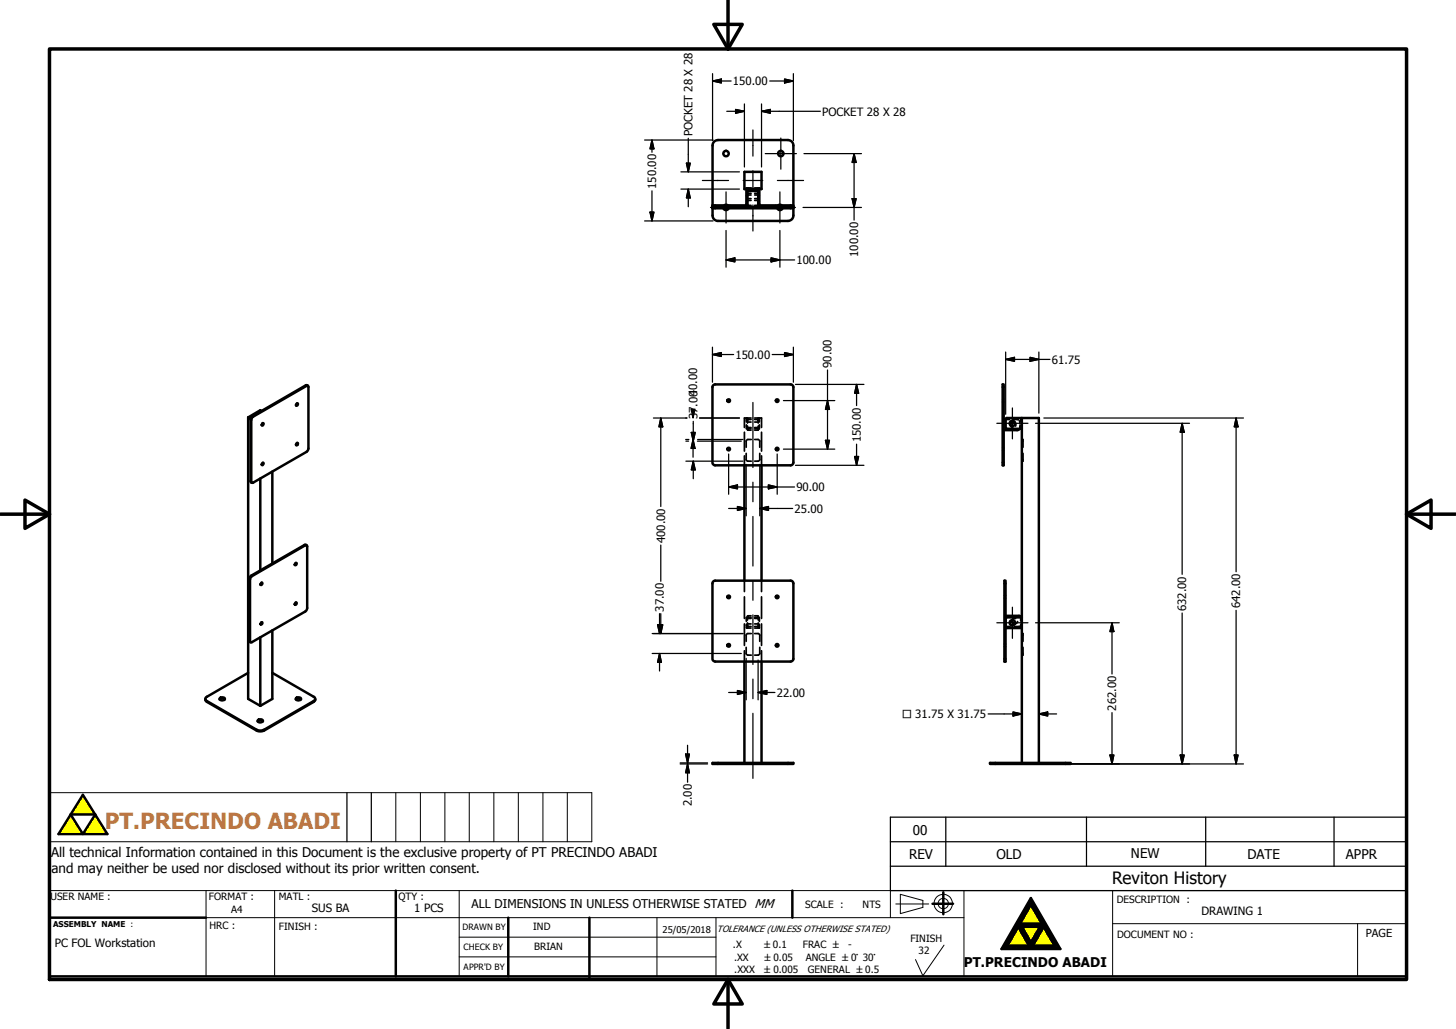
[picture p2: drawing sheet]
<svg xmlns="http://www.w3.org/2000/svg" width="297mm" height="210mm" viewBox="0 0 297 210" stroke-linecap="round" stroke-linejoin="round" font-family="sans-serif">
<g fill="none" stroke="#000" stroke-width=".51">
<path d="M145.8 28.8l.7-.2h14.3l.8 .4 .3 .7v14.3l-.1 .5-.3 .3-.7 .3h-14.3l-.9-.4-.2-.7v-14.3l.1-.5zM151.9 35.1h3.5v3.5h-3.5zM152.3 38.6h2.6v3.3h-.2v-3.1h-2.2v3.1h-.2zM152.5 39h2.2M145.3 41.9h7.2M145.3 42.1h7.2M145.3 42.3h16.6v.2h-16.6M147.6 42.5a.56 .56 0 0 0 .5 .4 .56 .56 0 0 0 .6-.4M147.6 42.1v.2M147.8 41.9l.2-.1 .5 .1M148.6 42.1l.1 .2M152.5 41.9v.4"/>
<path d="M154.7 41.9h7.2v.2h-7.2M154.7 41.9v.4M158.6 42.5a.56 .56 0 0 0 .5 .4 .56 .56 0 0 0 .5-.4M158.6 42.1v.2M158.7 41.9l.3-.1 .5 .1M159.6 42.1v.2M62.8 78.7l-.4-.1-11.1 6.6-.2 .2v12.9l.3 .2M145.5 78.7l.4-.3h15.4l.3 .1 .3 .5v15.4l-.2 .3-.4 .3h-15.4l-.4-.3-.2-.3v-15.4zM204.6 78.4h.2v16.6h-.2zM50.6 85.2v57.4l2.5 1.4M50.6 85.2l.5 .2M51.5 85.1l11-6.4 .4 .1v12.7l-.1 .5-11.4 6.5-.1-.2v-12.6z"/>
<path d="M53.1 97.6v18.8M53.3 83.9l-.2-.2-2.5 1.5M53.5 86.5l.1 .1M53.5 94.5l.1-.1a.25 .25 0 0 1 .1 .3 .25 .25 0 0 1-.3 .2zM53.5 86.4l.1-.1a.22 .22 0 0 1 .1 .4 .22 .22 0 0 1-.3 0zM53.6 94.4l-.2 .4M53.6 86.3l-.2 .4M55.6 96.2v18.8M60.5 82.4l.1-.1a.23 .23 0 0 1 .1 .3 .23 .23 0 0 1-.3 .1zM60.5 90.4h.1a.23 .23 0 0 1 .1 .3 .23 .23 0 0 1-.3 0zM60.6 82.3l-.2 .4M60.6 90.4l-.2 .4"/>
<path d="M151.9 95v23.5M155.4 95v23.5M204.8 85.6h.4M207.1 86.3a.54 .54 0 0 0-.7-.1 .54 .54 0 0 0-.2 .6M208 87.5l-.5 .3h-2.7M208.5 85.3v70.4M208.5 87.5h-3.2l-.1-2.1 .2-.1h6.5v70.4M51.3 117.7l11-6.4 .4 .1v12.7l-.2 .4-11.3 6.6-.2-.3v-12.6zM53.3 119l.1-.1a.22 .22 0 0 1 .1 .3 .22 .22 0 0 1-.4 .1zM53.4 118.9l-.3 .4M60.3 114.9h.1a.24 .24 0 0 1 .1 .3 .24 .24 0 0 1-.3 .1zM60.4 114.9l-.2 .4"/>
<path d="M62.5 111.3l-.3-.2-11.2 6.6-.1 .3v12.8l.2 .3M145.6 118.6l.3-.1h15.4l.3 .1 .3 .5v15.4l-.3 .4-.3 .1h-15.4l-.4-.2-.2-.3v-15.4zM204.9 118.5h.2v16.5h-.2zM50.6 137.3l-8.5 5-.2 .4 .3 .4 10.1 5.8 .7 .2 .9-.2 10.1-5.8 .3-.4-.1-.4-8.6-5M53.1 130v14M53.3 127h.1a.22 .22 0 0 1 .1 .3 .22 .22 0 0 1-.4 0zM53.4 127l-.3 .4M55.6 128.6v14l-2.5 1.4M60.3 123l.1-.1a.23 .23 0 0 1 .1 .4 .23 .23 0 0 1-.4 0zM60.4 122.9l-.2 .4M151.9 135v20.7M155.4 135v20.7"/>
<path d="M205.1 125.7h2.8h.3l.2 .3M205.1 127.8h.1M206.5 126.5l.1 .6 .4 .2M208.5 126h-3.1l-.2 .2 .1 1.9 3.2 .1M41.9 142.6l.1 .4 .2 .2 10.1 5.9 .7 .1 .9-.1 10.1-5.9 .3-.3v-.3M44.8 142.7a.74 .74 0 0 1 1.1 0M44.8 142.5a.6 .6 0 0 1 1.1 .2 .64 .64 0 0 1-1.1-.1zM52.6 147.2a.74 .74 0 0 1 1 0M52.6 147a.6 .6 0 0 1 1 .2 .64 .64 0 0 1-1-.1zM60.3 142.7a.72 .72 0 0 1 1.1 0M60.4 142.5a.6 .6 0 0 1 1 .2 .55 .55 0 0 1-.6 .3 .55 .55 0 0 1-.4-.5zM145.4 155.7h16.5v.2h-16.5z"/>
<path d="M202 155.7h16.4v.2h-16.4zM14.4 166.2h5l-2.5 4zM16.9 162.2l5 8h-10zM10.1 187.3h31.9M80.7 181.7v17.5M103.7 187.3v11.9M120.2 187.3v12.6M161.6 181.7v5.6M190.2 184.4h4.2M192.4 182.1v4.5M207.7 189.2l2.2 3.8h-4.4zM208.5 189.2h3.6l-1.8 3.1z"/>
<path d="M210.3 183.3l6 10.4h-12zM210.3 184.7l2.2 3.8h-4.4zM212.9 189.2l2.2 3.8h-4.4zM287 188.5v10.7h-276.9"/>
<circle cx="148.1" cy="31.3" r=".55"/>
<circle cx="159.3" cy="31.3" r=".56"/>
<circle cx="148.6" cy="91.6" r=".27"/>
<circle cx="148.7" cy="81.8" r=".28"/>
<circle cx="158.5" cy="91.6" r=".26"/>
<circle cx="158.6" cy="81.8" r=".27"/>
<circle cx="206.5" cy="86.4" r=".55"/>
<circle cx="148.7" cy="121.8" r=".28"/>
<circle cx="148.7" cy="131.7" r=".28"/>
<circle cx="158.6" cy="121.8" r=".27"/>
<circle cx="158.6" cy="131.7" r=".27"/>
<circle cx="206.5" cy="127.1" r=".55"/>
</g>
<g fill="none" stroke="#000" stroke-width=".36">
<path d="M152.2 38.5v.1M152.3 40h.1M152.4 38.4h-.2M152.4 40h.1M152.5 38.4h.8M152.5 39.8h.7M152.5 39.5h.7M153.2 38.6h-.7v.2M154 38.4h.8M154 39.8h.7M154 39.5h.7M154 38.6h.7v.2"/>
<path d="M154.7 40h.1M154.9 40h.1M154.9 38.4h.1M155 38.5v.1M145.4 41.9v.1M145.4 42.1h.1M145.4 42.3h.1M145.4 42.4v.1M147.6 42.4v.1M147.6 42.3h-.1M147.6 42.1h.1M147.8 41.9l-.1 .1"/>
<path d="M148.4 41.9v.1M148.4 42.1h.1M148.4 42.3h.1M148.4 42.4v.1M148.5 41.9v.1M148.6 42.1h.1M148.7 42.4v.1M148.7 42.3h.1M148.9 41.9v.1M148.9 42.1h.1M148.9 42.3h.1M148.9 42.4v.1"/>
<path d="M152.3 41h.1M152.4 41h.1M152.5 40.9h.7M152.5 42.1h.7M152.5 41.9h.7M152.5 40.5h.7M154 40.9h.7M154 42.1h.7M154 41.9h.7M154 40.5h.7M154.7 41h.1M154.9 41h.1"/>
<path d="M158.3 41.9v.1M158.3 42.1h.1M158.3 42.3h.1M158.3 42.4v.1M158.6 42.3h.1M158.6 42.4v.1M158.6 42.1h.1M158.7 41.9v.1M158.8 41.9v.1M158.8 42.1h.1M158.8 42.3h.1M158.8 42.4v.1"/>
<path d="M159.5 41.9v.1M159.6 42.1h.1M159.6 42.3h.1M159.6 42.4v.1M151.9 88.2v3.9M151.9 93v2M152 85.3h-.1v1.9M152.1 85.3h.3M152.2 92.5l.1 1.4M152.3 85.3v.1M152.3 86.7v.7M152.3 87.4l.1 .1"/>
<path d="M152.3 85.4v.7M152.3 85.9h.1M152.3 87h.1M152.3 89.9l-.1 1.4M152.4 94.1h.9M152.4 85.3l.1 .1M152.4 87.5h.8M152.4 85.9h.1M152.4 87h.1M152.5 87.1v.7h.7M152.5 86.1h.7M152.5 87.2h.7"/>
<path d="M152.5 85.3h.7M152.5 85.4v.2M153.2 85.6h-.7v.7M153.3 89.7h-.9M154 86.1h.7M154 87.2h.7M154 85.6h.7v.7M154 89.7h.8M154.7 87.1v.7h-.7M154.7 85.3v.1M154.7 85.4v.2M154.7 85.9h.1"/>
<path d="M154.7 87h.1M154.8 85.3h-.8M154.8 87.5h-.8M154.8 94.1h-.8M154.9 85.3v.1M154.9 85.9h.1M154.9 87h.1M154.9 85.3h.2M154.9 87.4v.1M154.9 85.4v.7M154.9 86.7v.7M154.9 89.9l.1 1.4"/>
<path d="M155 92.5l-.1 1.4M155.2 85.3h.2v1.9M155.4 88.2v3.9M155.4 93v2M204.6 81.5h.1M204.6 82h.1M204.6 91.4h.1M204.6 91.9h.1M204.7 81.5h.1M204.7 82h.1M204.7 91.4h.1M204.7 91.9h.1"/>
<path d="M205.2 85.6h.7M206.2 86.8l.1 .3 .3 .1M206.7 85.6l1.1 .1M207.1 86.3l.1 .3v.4M208 85.9l.1 .6M208 87.4v.1M208.1 86.9v.4M208.2 85.3v.7M208.2 86.8v.7M208.5 94.1h.1M208.5 89.7h.1M208.6 89.7l.1 .1"/>
<path d="M208.7 94l-.1 .1M208.7 89.9v1.4M208.7 92.5v1.4M151.9 118.5v2.2M155.4 118.5v2.2M151.9 121.8v4.4M151.9 127.3v4.4M151.9 132.8v2.2M152.2 132.1l.1 1.4M152.3 129.4l-.1 1.5M152.3 127.4v.6M152.3 128.1l.1 .1"/>
<path d="M152.3 126.1v.7M152.3 126.5h.1M152.3 127.6h.1M152.4 126l-.1 .1M152.4 133.6l.9 .1M152.4 126h.8M152.4 128.2h.8M152.4 126.5h.1M152.4 127.6h.1M152.5 127.1v.7h.7M152.5 126.2h.7M152.5 127.3h.7"/>
<path d="M152.5 128.1v.1M152.5 127.8v.2M153.2 125.7h-.7v.7M153.3 129.3h-.9M154 129.3h.8M154 127.8h.7M154 126.2h.7M154 127.3h.7M154 125.7h.7v.7M154 128.2h.7M154.7 128.1l.1 .1M154.7 127.1v.9"/>
<path d="M154.7 126.5h.1M154.7 127.6h.1M154.8 126h-.8M154.8 133.6l-.8 .1M154.9 126v.1M154.9 126.5h.1M154.9 127.6h.1M154.9 128.1v.1M154.9 126.1v.7M154.9 127.4v.6M154.9 129.4l.1 1.5M155 132.1l-.1 1.4"/>
<path d="M155.4 121.8v4.4M155.4 127.3v4.4M155.4 132.8v2.2M204.9 121.5h.1M204.9 122.1h.1M204.9 131.4h.1M204.9 132h.1M205.1 121.5h.1M205.1 122.1h.1M205.1 131.4h.1M205.1 132h.1M205.2 127.8h.9"/>
<path d="M207.2 126.2l-.4 .1-.3 .2M207.6 126.8l-.2 .4-.4 .1M208.1 127.8h-1.1M208.2 126v.7M208.2 127.5v.7M208.4 126v.1M208.4 126.9l-.1 .7M208.4 126.1v.5M208.5 133.7h.1M208.5 129.3h.1M208.6 129.3l.1 .1M208.7 133.6l-.1 .1"/>
<path d="M208.7 129.5v1.4M208.7 132.1v1.4M147.5 155.7h.1M147.5 155.8v.1M148.7 155.7h.1M148.7 155.8v.1M158.6 155.7h.1M158.6 155.8v.1M158.7 155.7h.1M158.7 155.8v.1M159.7 155.7h.1M159.7 155.8v.1"/>
<path d="M159.8 155.7h.1M159.8 155.8v.1M204.2 155.7h.1M204.2 155.8v.1M205.3 155.7h.1M205.3 155.8v.1M215.1 155.7h.1M215.1 155.8v.1M216.3 155.7h.1M216.3 155.8v.1"/>
</g>
<g fill="#ff0" stroke="#ff0" stroke-width=".2">
<path d="M16.9 162.2l2.5 4h-5z"/>
<path d="M19.4 166.2l2.5 4h-5z"/>
<path d="M14.4 166.2l2.5 4h-5z"/>
<path d="M210.3 184.7l2.2 3.8h-4.4z"/>
<path d="M207.7 189.2l2.2 3.8h-4.4z"/>
<path d="M212.9 189.2l2.2 3.8h-4.4z"/>
<path d="M208.5 189.2h3.6l-1.8 3.1z"/>
</g>
<g fill="#000" stroke="#000" stroke-width=".2">
<path d="M207.7 189.2l-2.2 3.8-1.2 .7zM208.1 188.5l-3.8 5.2zM210.3 183.3l-2.2 5.2-3.8 5.2zM208.1 188.5l.4 .7h-.8zM208.1 188.5l4 .7h-3.6zM210.3 183.3v1.4l-2.2 3.8zM207.7 189.2h.8l1.8 3.1zM204.3 193.7l1.2-.7h4.4zM207.7 189.2l2.6 3.1-.4 .7zM210.3 192.3l.4 .7h-.8zM212.1 189.2h.8l-2.6 3.1zM210.3 183.3l2.2 5.2-2.2-3.8z"/>
<path d="M210.3 183.3l6 10.4-3.8-5.2zM209.9 193l6.4 .7zM210.7 193h4.4l1.2 .7zM212.9 189.2l-2.2 3.8-.4-.7zM208.1 188.5h4.4l-.4 .7zM212.5 188.5l3.8 5.2zM212.5 188.5l.4 .7h-.8zM212.9 189.2l3.4 4.5-1.2-.7zM204.3 193.7l5.6-.7 6.4 .7z"/>
</g>
<path d="M148.5 0v10M10.1 10h276.9v189.9h-276.9zM145.6 5h5.8l-2.9 5zM.1 104.9h10M5.1 102l5 2.9-5 2.9zM287 104.9l4.9-2.9v5.8zM287 104.9h9.9M148.5 199.9l2.9 5h-5.8zM148.5 199.9v10" fill="none" stroke="#000" stroke-width=".71"/>
<g fill="none" stroke="#000" stroke-width=".25">
<path d="M145.4 15v13.7M145.4 16.5l1.8-.4v.8zM145.4 16.5h3.8M157 16.5h4.9M160.1 16.1l1.8 .4-1.8 .4zM161.9 15v13.7M131.5 28.6h14M133 28.6l.4 1.8h-.8zM133 28.6v2.5M133 38.9v6.2M138.9 35.1h12M138.9 38.6h12"/>
<path d="M140 33.3h.8l-.4 1.8zM140.4 28.2v6.9M140.4 38.6v3.6M140.4 38.6l.4 1.8h-.8zM143.3 36.8h5.3M148.1 39.2v6.3M148.3 22.7h3.6M150.1 22.3l1.8 .4-1.8 .4zM151.6 36.8h4M151.9 21.2v12.9M153.6 26.5v5.4M153.6 34.8v4"/>
<path d="M155.4 21.2v12.9M155.4 22.7l1.8-.4v.8zM155.4 22.7h12M156.1 31.3h6.4M158.6 36.8h5.3M159.1 39.2v6.3M159.3 28.2v6.3M164 31.3h11.7M174.2 31.3l.5 1.8h-.9zM174.2 31.3v13.6M131.5 45.1h14M132.6 43.3h.8l-.4 1.8z"/>
<path d="M144.9 42.3h6.4M148.1 47v7.5M148.1 53l1.8-.4v.8zM148.1 53h14M153.6 41.8v5.3M155.9 42.3h6.4M157.3 52.6l1.8 .4-1.8 .4zM159.1 47v7.5M163.8 42.3h11.9M173.8 40.5h.9l-.5 1.8zM145.3 70.8v7.2M145.3 72.3l1.8-.4v.8z"/>
<path d="M145.3 72.3h4.4M157.5 72.3h4.4M160.1 71.9l1.8 .4-1.8 .4zM161.9 70.8v7.2M162.3 78.4h14M168.8 75.5v16.2M174.7 78.4v4.4M174.7 78.4l.5 1.8h-.9zM205.2 71.8v12.7M205.2 73.3l1.8-.4v.8zM205.2 73.3h9M210.1 72.9l1.8 .4-1.8 .4z"/>
<path d="M211.9 71.8v12.5M133.3 85.3h6.8M134.8 85.3l.4 1.8h-.8zM134.8 85.3v18.1M139.9 89.7h.6M139.9 90h.6M139.9 94.1h11.7M141 88.2h.8l-.4 1.8zM141.4 89.7v3.6M141.4 89.7l.4 1.8h-.8zM141.4 94.1l.4 1.8h-.8zM141.4 86v4"/>
<path d="M141.4 94.1v3.6M142.3 90h8.9M142.3 89.7h9.3M142.7 85.3h8.2M148.7 92.6v8.3M148.7 99.4l1.7-.4v.8zM148.7 99.4h13.4M152.2 94.8v10.5M153.6 82.1v13.3M153.6 98.4v4M155 94.8v10.5M156.8 99l1.8 .4-1.8 .4z"/>
<path d="M158.6 92.6v8.3M159.8 91.7h10.5M159.8 81.7h10.5M162.3 95h14M168.4 89.9h.8l-.4 1.8zM168.8 81.7l.4 1.8h-.8zM174.3 93.2h.9l-.5 1.8zM174.7 90.6v4.4M203.4 86.4h6.3M206.5 83.2v6.4M211.3 86.4h31.4M213 85.3h40.7"/>
<path d="M241.2 86.4v30.8M241.2 86.4l.4 1.8h-.8zM252.2 85.3v31.4M252.2 85.3l.4 1.8h-.8zM134.8 111.2v7.4M150.4 103.4l1.8 .4-1.8 .4zM152.2 103.8h-3.5M153.6 105.4v10.1M153.6 118.5v4M155 103.8l1.8-.4v.8zM155 103.8h6.7M133.1 129.3h18.5"/>
<path d="M133.1 133.3h18.1M134.2 127.5h.7l-.3 1.8zM134.4 127.5h.8l-.4 1.8zM134.6 133.4l.3 1.7h-.7zM134.6 125.2v4.1M134.6 133.4v3.5M134.8 125.2v4.1M152.2 134.3v8.5M153.6 125.5v10.1M153.6 138.6v4M154.7 134.7v8.1M203.4 127.1h6.3"/>
<path d="M206.5 123.9v6.4M211.3 127.1h17M226.9 127.1v10.4M226.9 127.1l.3 1.8h-.8zM241.2 125.1v30.8M252.2 124.5v31.4M138.8 155.9h5.6M138.8 155.7h5.6M139.9 153.9h.7l-.3 1.8zM140.3 155.9v3.7M140.3 155.9l.3 1.8h-.7zM140.3 152.1v3.6"/>
<path d="M150.4 140.9l1.8 .4-1.8 .4zM152.2 141.3h-3.5M153.6 145.6v13.2M154.7 141.3l1.7-.4v.8zM154.7 141.3h3.4M201.6 145.7h6.9M206.7 145.3l1.8 .4-1.8 .4zM211.9 145.7l1.8-.4v.8zM211.9 145.7h3.7M218.4 155.9h35.3M226.4 154.1h.8l-.3 1.8zM226.9 145.4v10.5"/>
<path d="M240.8 154.1h.8l-.4 1.8zM251.8 154.1h.8l-.4 1.8zM70.8 161.8v10M75.8 161.8v10M181.6 171.8h105.4M181.6 176.8h105.4M181.6 166.8h105.4v14.9h-105.4zM193 166.8v10M221.7 166.8v10M246 166.8v10M272.2 166.8v10"/>
</g>
<g fill="none" stroke="#000" stroke-width=".2">
<path d="M10.1 161.8h110.6v10h-110.6zM80.7 161.8v10M85.8 161.8v10M90.8 161.8v10M95.7 161.8v10M100.8 161.8v10M105.7 161.8v10M110.8 161.8v10M115.7 161.8v10M42 187.3h154.7M42 181.7v17.5M56 181.7v17.5"/>
<path d="M93.7 195.3h52.4M93.7 191.2h52.4M93.7 181.7v17.5M103.7 191.2v5.1M134 187.3v11.9M146.1 187.3v11.9M181.6 181.7v5.6M182.7 184.5h6.8M183.7 182.5l4.6 1.2v1.5l-4.6 1.2zM192.6 192.9l-4.3 6.2-1.5-3.3M196.7 181.7v17.5M227 188.5h60"/>
<path d="M227 181.7v17.5M277 188.5v10.7M287 181.7h-276.9v17.5"/>
<circle cx="192.4" cy="184.4" r="1.88"/>
<circle cx="192.4" cy="184.4" r="1.05"/>
</g>
<g fill="#000" stroke="#000" stroke-width=".25">
<path d="M145.4 16.5l1.8-.4v.8zM160.1 16.1l1.8 .4-1.8 .4zM133 28.6l.4 1.8h-.8zM140 33.3h.8l-.4 1.8zM150.1 22.3l1.8 .4-1.8 .4zM155.4 22.7l1.8-.4v.8zM174.2 31.3l.5 1.8h-.9zM132.6 43.3h.8l-.4 1.8zM140.4 38.6l.4 1.8h-.8zM148.1 53l1.8-.4v.8zM157.3 52.6l1.8 .4-1.8 .4zM173.8 40.5h.9l-.5 1.8z"/>
<path d="M145.3 72.3l1.8-.4v.8zM160.1 71.9l1.8 .4-1.8 .4zM205.2 73.3l1.8-.4v.8zM210.1 72.9l1.8 .4-1.8 .4zM134.8 85.3l.4 1.8h-.8zM141 83.5h.8l-.4 1.8zM141 88.2h.8l-.4 1.8zM141.4 89.7l.4 1.8h-.8zM141.4 94.1l.4 1.8h-.8zM148.7 99.4l1.7-.4v.8zM156.8 99l1.8 .4-1.8 .4zM168.4 89.9h.8l-.4 1.8z"/>
<path d="M168.8 81.7l.4 1.8h-.8zM174.3 93.2h.9l-.5 1.8zM174.7 78.4l.5 1.8h-.9zM241.2 86.4l.4 1.8h-.8zM252.2 85.3l.4 1.8h-.8zM150.4 103.4l1.8 .4-1.8 .4zM155 103.8l1.8-.4v.8zM134.2 127.5h.7l-.3 1.8zM134.4 127.5h.8l-.4 1.8zM134.6 133.4l.3 1.7h-.7zM226.9 127.1l.3 1.8h-.8zM139.9 153.9h.7l-.3 1.8z"/>
<path d="M140.3 155.9l.3 1.8h-.7zM150.4 140.9l1.8 .4-1.8 .4zM154.7 141.3l1.7-.4v.8zM206.7 145.3l1.8 .4-1.8 .4zM211.9 145.7l1.8-.4v.8zM226.4 154.1h.8l-.3 1.8zM240.8 154.1h.8l-.4 1.8zM251.8 154.1h.8l-.4 1.8z"/>
</g>
<text font-size="4.5" fill="#bc7643" x="21.4" y="169.1">PT.PRECINDO ABADI</text>
<text font-size="3.5" x="226.9" y="180.5">Reviton History</text>
<g font-size="2.7">
<text x="186.2" y="170.4">00</text>
<text x="10.4" y="175">All technical Information contained in this Document is the exclusive property of PT PRECINDO ABADI</text>
<text x="10.5" y="178.2">and may neither be used nor disclosed without its prior written consent.</text>
<text x="185.5" y="175.3">REV</text>
<text x="203.3" y="175.4">OLD</text>
<text x="230.7" y="175">NEW</text>
<text x="254.5" y="175.2">DATE</text>
<text x="274.6" y="175.2">APPR</text>
<text x="196.6" y="197.3">PT.PRECINDO ABADI</text>
</g>
<text font-size="2.5" x="96.2" y="185.3">ALL DIMENSIONS IN UNLESS OTHERWISE STATED MM</text>
<g font-size="2.3">
<text x="149.5" y="17.4">150.00</text>
<text x="167.7" y="23.6">POCKET 28 X 28</text>
<text x="141.3" y="27.8" transform="rotate(-90 141.3 27.8)">POCKET 28 X 28</text>
<text x="133.9" y="38.6" transform="rotate(-90 133.9 38.6)">150.00</text>
<text x="162.5" y="53.9">100.00</text>
<text x="175.1" y="52.4" transform="rotate(-90 175.1 52.4)">100.00</text>
<text x="150" y="73.2">150.00</text>
<text x="169.6" y="75.1" transform="rotate(-90 169.6 75.1)">90.00</text>
<text x="214.6" y="74.2">61.75</text>
<text x="142.3" y="80.9" transform="rotate(-90 142.3 80.9)">40.00</text>
<text x="142.3" y="85.6" transform="rotate(-90 142.3 85.6)">37.00</text>
<text x="175.6" y="90.3" transform="rotate(-90 175.6 90.3)">150.00</text>
<text x="162.5" y="100.2">90.00</text>
<text x="162.1" y="104.6">25.00</text>
<text x="135.7" y="110.8" transform="rotate(-90 135.7 110.8)">400.00</text>
<text x="135.4" y="124.8" transform="rotate(-90 135.4 124.8)">37.00</text>
<text x="242" y="124.7" transform="rotate(-90 242 124.7)">632.00</text>
<text x="253" y="124.1" transform="rotate(-90 253 124.1)">642.00</text>
<text x="158.5" y="142.1">22.00</text>
<text x="227.7" y="145" transform="rotate(-90 227.7 145)">262.00</text>
<text x="141.1" y="164.5" transform="rotate(-90 141.1 164.5)">2.00</text>
<text x="63.6" y="186.1">SUS BA</text>
<text x="84.5" y="186.1">1 PCS</text>
<text x="245.1" y="186.7">DRAWING 1</text>
<text x="278.6" y="191.1">PAGE</text>
<text x="11.2" y="193.3">PC FOL Workstation</text>
</g>
<text font-size="2.2" x="184" y="146.5">□ 31.75 X 31.75</text>
<g font-size="2">
<text x="10.3" y="183.6">USER NAME :</text>
<text x="42.6" y="183.6">FORMAT :</text>
<text x="56.9" y="183.7">MATL :</text>
<text x="81.3" y="183.6">QTY :</text>
<text x="164.3" y="185.3">SCALE :</text>
<text x="176" y="185.3">NTS</text>
<text x="227.8" y="184.3">DESCRIPTION :</text>
<text x="42.7" y="189.6">HRC :</text>
<text x="47.2" y="186.3">A4</text>
<text x="56.9" y="189.9">FINISH :</text>
<text x="108.8" y="189.8">IND</text>
<text x="227.9" y="191.5">DOCUMENT NO :</text>
<text x="109" y="193.9">BRIAN</text>
<text x="149.5" y="193.5">.X</text>
<text x="149.8" y="196">.XX</text>
<text x="155.9" y="193.5">±0.1</text>
<text x="156" y="196">±0.05</text>
<text x="163.8" y="193.5">FRAC ± -</text>
<text x="164.4" y="196">ANGLE ±0° 30°</text>
<text x="185.7" y="192.3">FINISH</text>
<text x="187.4" y="194.6">32</text>
<text x="149.8" y="198.5">.XXX</text>
<text x="155.9" y="198.5">±0.005</text>
<text x="164.8" y="198.5">GENERAL ±0.5</text>
</g>
<g font-size="1.9">
<text x="135.2" y="190.3">25/05/2018</text>
<text x="146.3" y="190.1">TOLERANCE (UNLESS OTHERWISE STATED)</text>
</g>
<g font-size="1.8">
<text x="94.3" y="189.7">DRAWN BY</text>
<text x="94.6" y="197.9">APPR'D BY</text>
<text x="94.6" y="193.9">CHECK BY</text>
</g>
<text font-size="1.6" x="10.8" y="189.2">ASSEMBLY NAME :</text>
</svg>
